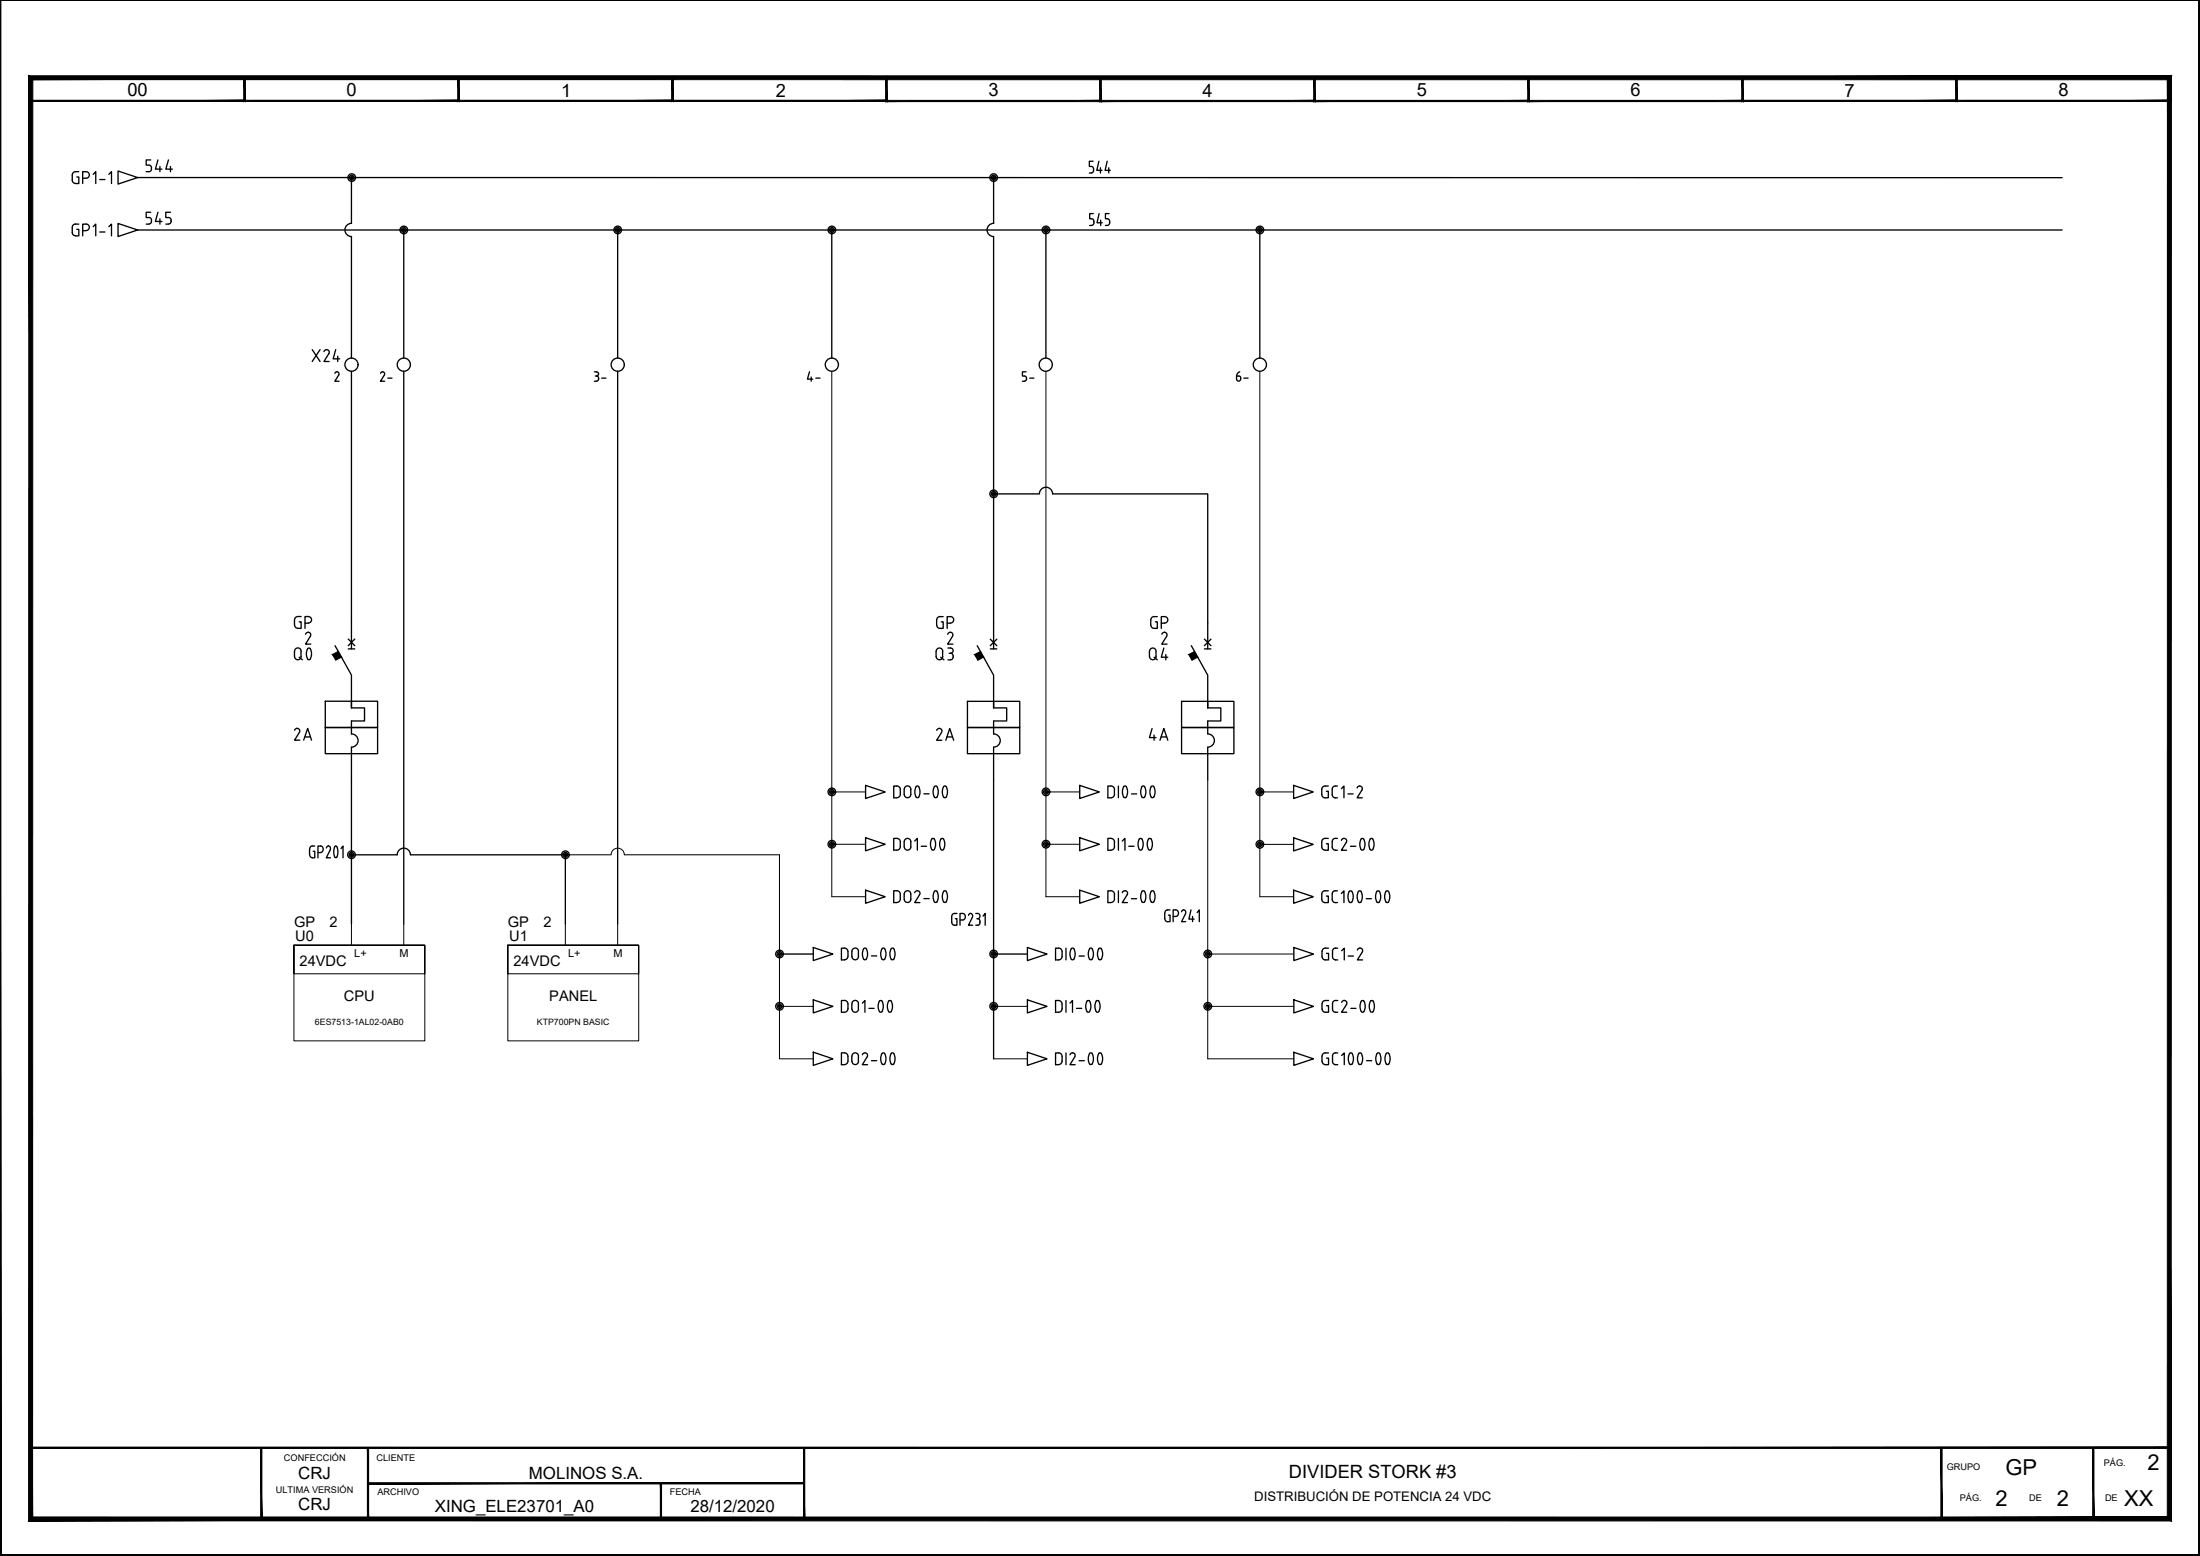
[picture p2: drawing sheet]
<svg xmlns="http://www.w3.org/2000/svg" width="420mm" height="297mm" viewBox="0 0 420 297" stroke-linecap="round" stroke-linejoin="round" font-family="sans-serif">
<g fill="#000" stroke="#000" stroke-width=".19">
<path d="M0 .1h419.9zM0 .1h419.9z"/>
<path d="M5.7 19.4h41.1l-.2-.3zM5.9 19.1h40.7l-40.9 .3zM5.7 14.7v4.7l.2-.3zM5.7 14.7l.2 .3v4.1zM5.7 14.7l.2 .3 40.9-.3zM5.9 15l40.9-.3-.2 .3zM46.8 14.7l-.2 .3 .2 4.4zM46.6 15l.2 4.4-.2-.3z"/>
<path d="M46.6 19.4h41.1l-.2-.3zM46.6 19.4l.2-.3h40.7zM46.6 14.7v4.7l.2-.3zM46.6 14.7l.2 .3v4.1zM46.6 14.7l.2 .3 40.9-.3zM46.8 15l40.9-.3-.2 .3zM87.7 14.7l-.2 .3 .2 4.4zM87.5 15l.2 4.4-.2-.3z"/>
<path d="M87.5 19.4h41.1l-.2-.3zM87.7 19.1h40.7l-40.9 .3zM87.5 14.7v4.7l.2-.3zM87.5 14.7l.2 .3v4.1zM87.5 14.7l.2 .3 40.9-.3zM87.7 15l40.9-.3-.2 .3zM128.6 14.7l-.2 .3 .2 4.4zM128.4 15l.2 4.4-.2-.3z"/>
<path d="M128.3 19.4h41.1l-.2-.3zM128.5 19.1h40.7l-40.9 .3zM128.3 14.7v4.7l.2-.3zM128.3 14.7l.2 .3v4.1zM128.3 14.7l.2 .3 40.9-.3zM128.5 15l40.9-.3-.2 .3zM169.4 14.7l-.2 .3 .2 4.4zM169.2 15l.2 4.4-.2-.3z"/>
<path d="M169.2 19.4h41.1l-.2-.2zM169.2 19.4l.2-.2h40.7zM169.2 14.7v4.7l.2-.2zM169.2 14.7l.2 .3v4.2zM169.2 14.7l.2 .3 40.9-.3zM169.4 15l40.9-.3-.2 .3zM210.3 14.7l-.2 .3 .2 4.4zM210.1 15l.2 4.4-.2-.2z"/>
<path d="M210 19.4h41.2l-.3-.2zM210.3 19.2h40.6l-40.9 .2zM210 14.7v4.7l.3-.2zM210 14.7l.3 .3v4.2zM210 14.7l.3 .3 40.9-.3zM210.3 15l40.9-.3-.3 .3zM251.2 14.7l-.3 .3 .3 4.4zM250.9 15l.3 4.4-.3-.2z"/>
<path d="M250.9 19.4h41.2l-.3-.2zM250.9 19.4l.3-.2h40.6zM250.9 14.7v4.7l.3-.2zM250.9 14.7l.3 .3v4.2zM250.9 14.7l.3 .3 40.9-.3zM251.2 15l40.9-.3-.3 .3zM292.1 14.7l-.3 .3 .3 4.4zM291.8 15l.3 4.4-.3-.2z"/>
<path d="M291.8 19.4h41.1l-.2-.2zM291.8 19.4l.2-.2h40.7zM291.8 14.7v4.7l.2-.2zM291.8 14.7l.2 .3v4.2zM291.8 14.7l.2 .3 40.9-.3zM292 15l40.9-.3-.2 .3zM332.9 14.7l-.2 .3 .2 4.4zM332.7 15l.2 4.4-.2-.2z"/>
<path d="M332.7 19.4h41.1l-.2-.3zM332.9 19.1h40.7l-40.9 .3zM332.7 14.7v4.7l.2-.3zM332.7 14.7l.2 .3v4.1zM332.7 14.7l.2 .3 40.9-.3zM332.9 15l40.9-.3-.2 .3zM373.8 14.7l-.2 .3 .2 4.4zM373.6 15l.2 4.4-.2-.3z"/>
<path d="M373.5 19.4h41.1l-.2-.3zM373.5 19.4l.2-.3h40.7zM373.5 14.7v4.7l.2-.3zM373.5 14.7l.2 .3v4.1zM373.5 14.7l.2 .3 40.9-.3zM373.7 15l40.9-.3-.2 .3zM414.6 14.7l-.2 .3 .2 4.4zM414.4 15l.2 4.4-.2-.3z"/>
<path d="M419.9 .1v296.7zM419.9 .1l.1 296.8zM419.9 .1l.1 296.8z"/>
<path d="M186.1 125l1.1-.6 .6 1zM186.1 125l.7 1.1 1-.7z"/>
<path d="M227 125l1.1-.6 .6 1zM227 125l.6 1.1 1.1-.7z"/>
<path d="M5.8 276.3v.2l408.5-.2zM5.8 276.5l408.5-.2v.2z"/>
<path d="M0 .1v296.9l.2-.2zM0 .1h.2v296.7z"/>
<path d="M5.5 290.3l408.4-.7h-407.7zM5.5 290.3l408.4-.7 .8 .8zM413.9 15.2v274.4l.8 .8zM413.9 15.2l.8-.7v275.9zM6.3 15.2h407.6l.8-.7zM5.5 14.5h409.2l-408.4 .7zM5.5 14.5l.7 275.1 .1-274.4zM5.5 14.5l.7 275.1-.7 .7z"/>
<path d="M49.8 276.4v13.6h.2zM49.8 276.4h.2v13.6z"/>
<path d="M70.2 276.4v13.6h.2zM70.2 276.4h.2v13.6z"/>
<path d="M70.3 283v.3l83.3-.3zM70.3 283.3l83.3-.3v.3z"/>
<path d="M126.1 283.2v6.8h.2zM126.1 283.2h.2v6.8z"/>
<path d="M153.5 276.4v13.7h.2zM153.5 276.4h.2v13.7z"/>
<path d="M370.7 276.4v13.6h.2zM370.7 276.4h.2v13.6z"/>
<path d="M399.7 276.4v13.6h.2zM399.7 276.4h.2v13.6z"/>
<path d="M.2 296.8l419.8 .1zM.2 296.8l419.8 .1-420 .1zM0 297h420v-.1zM0 297h420z"/>
</g>
<g fill="none" stroke="#000" stroke-width=".19">
<path d="M0 .1v296.9h420M158.9 70.9v100.3h6.4M199.7 70.9v100.3h6.5M240.6 70.9v100.3h6.5M158.9 151.2h6.4M199.7 151.2h6.5M230.7 148.9v53.2h16.4M240.6 151.2h6.5M67.1 176.4v4M77.1 176.4v4M108 163.2h8.7a1.26 1.26 0 0 1 1.3-1.3 1.26 1.26 0 0 1 1.2 1.3h29.7v38.9h6.4M108 176.4v4"/>
<path d="M118 176.4v4M158.9 161.2h6.4M199.7 161.2h6.5M240.6 161.2h6.5M56.1 180.4v5.5h25v-5.5h-25h25v18.3h-25zM97 180.4v5.5h25v-5.5h-25h25v18.3h-25zM148.9 192.1h6.4M189.8 192.1h6.4M230.7 192.1h16.4M230.7 182.1h16.4M189.8 202.1h6.4M5.8 276.4h44.1v13.6h-44.1z"/>
</g>
<g fill="none" stroke="#000" stroke-width=".25">
<path d="M13.8 34.4a.62 .62 0 0 0 .6 .6M13.8 33.4v1M14.7 33.8h.3v1.2h-.6M15 32.8h-.6a.62 .62 0 0 0-.6 .6M15.8 34h.6a.62 .62 0 0 0 .7-.6 .62 .62 0 0 0-.7-.6h-.6v2.2M17.8 33.3l.5-.5v2.2M19 34.3h1M20.8 33.3l.5-.5v2.2M22.5 32.6l3.8 1.3-3.8 1.2zM26.3 33.9h367.5M67.1 33.9v8.7a1.26 1.26 0 0 0-1.2 1.3 1.26 1.26 0 0 0 1.2 1.3v23.2M189.8 33.9v8.7"/>
<path d="M22.5 42.7l3.8 1.2-3.8 1.3zM26.3 43.9h367.5M77.1 43.9v24.5M118 43.9v24.5M158.9 43.9v24.5M189.8 45.2v78.7M189.8 42.6a1.26 1.26 0 0 0-1.3 1.3 1.26 1.26 0 0 0 1.3 1.3M199.7 43.9v24.5M240.6 43.9v24.5M64.7 71.6l-.8 1.2h.8M67.1 70.9v53M77.1 70.9v105.5"/>
<path d="M118 70.9v105.5M189.8 94.3h8.7M198.5 94.3a1.26 1.26 0 0 1 1.3-1.3 1.26 1.26 0 0 1 1.2 1.3M201 94.3h29.7v29.6M62.1 138.9h10v5h-10zM62.1 133.9h10v5h-10zM64 123.3l3.1 5.6v6.2M66.5 122l1.3 1.3M66.5 123.9h1.3M67.1 135.1h2.5v2.5h-2.5v2.5a1.26 1.26 0 0 1 1.3 1.3 1.26 1.26 0 0 1-1.3 1.2v33.8M67.1 133.9v1.2M67.8 122l-1.3 1.3"/>
<path d="M184.8 138.9h10v5h-10zM184.8 133.9h10v5h-10zM186.6 123.3l3.2 5.6v6.2M189.1 123.9h1.3M189.1 122l1.3 1.3M189.8 135.1h2.5v2.5h-2.5v2.5M189.8 133.9v1.2M190.4 122l-1.3 1.3M225.7 138.9h9.9v5h-9.9zM225.7 133.9h9.9v5h-9.9zM227.5 123.3l3.2 5.6v6.2M230 123.9h1.3"/>
<path d="M230 122l1.3 1.3M230.7 135.1h2.5v2.5h-2.5v2.5a1.26 1.26 0 0 1 1.2 1.3 1.26 1.26 0 0 1-1.2 1.2v6.3M230.7 133.9v1.2M231.3 122l-1.3 1.3M165.3 149.9l3.8 1.3-3.8 1.2zM165.3 159.9l3.8 1.3-3.8 1.2zM171.3 150.1h-.6v2.2h.6M171.3 150a.69 .69 0 0 1 .7 .7M171.9 150.7v.9M172 151.6a.69 .69 0 0 1-.7 .7M172.7 151.7v-1a.62 .62 0 0 1 .6-.7 .62 .62 0 0 1 .6 .7v1M172.7 151.7a.62 .62 0 0 0 .6 .6 .62 .62 0 0 0 .6-.6"/>
<path d="M175 150.2l.2-.2a1.51 1.51 0 0 1 0 2.3l-.2-.1a2.11 2.11 0 0 1 0-2zM176.4 151.5h1M178.5 150.2l.2-.2a1.51 1.51 0 0 1 0 2.3l-.2-.1a2.11 2.11 0 0 1 0-2zM180.2 150.2l.3-.2a1.51 1.51 0 0 1 0 2.3l-.3-.1a2.11 2.11 0 0 1 0-2zM189.8 142.6v59.5M189.8 140.1a1.26 1.26 0 0 1 1.2 1.3 1.26 1.26 0 0 1-1.2 1.2M206.2 149.9l3.8 1.3-3.8 1.2zM206.2 159.9l3.8 1.3-3.8 1.2zM212.2 150.1h-.6v2.2h.6M212.2 150a.69 .69 0 0 1 .7 .7l-.1 .9M212.9 151.6a.69 .69 0 0 1-.7 .7M213.6 150.1v2.2"/>
<path d="M214.6 150.2l.3-.2a1.51 1.51 0 0 1 0 2.3l-.3-.1a2.11 2.11 0 0 1 0-2zM216.1 151.6h1M218.1 150.2l.2-.2a1.51 1.51 0 0 1 0 2.3l-.2-.1a2.11 2.11 0 0 1 0-2zM219.9 150.2l.2-.2a1.51 1.51 0 0 1 0 2.3l-.2-.1a2.11 2.11 0 0 1 0-2zM247.1 149.9l3.7 1.3-3.7 1.2zM247.1 159.9l3.7 1.3-3.7 1.2zM59.1 162.1v1M59.1 163.1l.1 .3 .4 .3M59.6 161.5h.5M59.6 161.5l-.4 .3-.1 .3M59.8 162.5h.3v1.3h-.5M60.7 162.8h.5"/>
<path d="M61.2 161.5h-.5v2.3M61.2 161.5a.64 .64 0 0 1 .5 .6 .64 .64 0 0 1-.5 .6M62.3 161.9a.43 .43 0 0 1 .7-.3 .43 .43 0 0 1 .1 .6M63.1 162.3l-.8 1.5h.8M64 161.5h.1a1.72 1.72 0 0 1 0 2.2 1.94 1.94 0 0 1-.1-2.2zM65.1 162l.4-.5v2.3M67.1 163.2h8.8a1.26 1.26 0 0 1 1.2-1.3 1.26 1.26 0 0 1 1.3 1.3h29.6v13.2M165.3 169.9l3.8 1.3-3.8 1.2zM171.9 160.7v.9M171.9 170.7v.9M172 160.7a.69 .69 0 0 0-.7-.7h-.6v2.3h.6a.69 .69 0 0 0 .7-.7M172 171.6a.69 .69 0 0 1-.7 .7"/>
<path d="M172 170.7a.69 .69 0 0 0-.7-.7h-.6v2.3h.6M172.7 170.7v1M172.7 170.7a.62 .62 0 0 1 .6-.7 .62 .62 0 0 1 .6 .7M172.7 171.7a.62 .62 0 0 0 .6 .6 .62 .62 0 0 0 .6-.6M172.9 160.2a.62 .62 0 0 1 .7-.1 .62 .62 0 0 1 .3 .6v1a.64 .64 0 0 1-.6 .6 .64 .64 0 0 1-.6-.6v-1zM173.9 170.7v1M174.7 160.6l.5-.6v2.3M175.2 170l-.5 .4M175.2 170l.3 .2 .2 .4-1 1.7h1M175.9 161.6h1M176.4 171.5h1M177.9 162.2l.3 .1 .2-.1"/>
<path d="M177.9 162.2a1.9 1.9 0 0 1 .2-2.1l.3 .1a2.08 2.08 0 0 1 0 2M178.5 170.2l.2-.2a1.51 1.51 0 0 1 0 2.3l-.2-.1a2.11 2.11 0 0 1 0-2zM179.7 162.2l.2 .1 .3-.1M179.7 162.2a1.9 1.9 0 0 1 .1-2.1l.4 .1a2.08 2.08 0 0 1 0 2M180.2 170.2l.3-.2a1.51 1.51 0 0 1 0 2.3l-.3-.1a2.11 2.11 0 0 1 0-2zM181.8 175v1.3l.4 .3h.6v-1.2h-.3M182.8 174.4l-.8 .1-.2 .5M183.3 175.6h.6a.64 .64 0 0 0 .5-.6 .64 .64 0 0 0-.5-.6h-.6v2.2M185 174.7a.43 .43 0 0 1 .6-.3 .43 .43 0 0 1 .1 .7l-.7 1.5h.8M186.4 174.4h.4M186.4 176.6h.4M186.6 175.4h.2"/>
<path d="M186.8 174.4a.51 .51 0 0 1 .4 .5 .51 .51 0 0 1-.4 .5 .68 .68 0 0 1 .4 .6 .68 .68 0 0 1-.4 .6M187.7 174.9l.5-.5v2.2M206.2 169.9l3.8 1.3-3.8 1.2zM212.2 160h-.6v2.3h.6M212.2 170.1h-.6v2.2h.6M212.2 160a.65 .65 0 0 1 .6 .7l.1 .9a.69 .69 0 0 1-.7 .7M212.2 170a.65 .65 0 0 1 .6 .7l.1 .9a.69 .69 0 0 1-.7 .7M213.6 160v2.3M213.6 170.1v2.2M214.3 170.4a.51 .51 0 0 1 .7-.3 .51 .51 0 0 1 .3 .7M214.3 160.6l.5-.6v2.3M215.3 170.8l-1 1.5h1"/>
<path d="M215.6 161.6h1M216.1 171.6h1M217.6 162.2l.2 .1 .3-.1M217.6 162.2a1.9 1.9 0 0 1 .1-2.1l.4 .1a2.08 2.08 0 0 1 0 2M218.1 170.2l.2-.2a1.51 1.51 0 0 1 0 2.3l-.2-.1a2.11 2.11 0 0 1 0-2zM219.3 162.2l.3 .1 .2-.1M219.3 162.2a1.9 1.9 0 0 1 .2-2.1l.3 .1a2.08 2.08 0 0 1 0 2M219.9 170.2l.2-.2a1.51 1.51 0 0 1 0 2.3l-.2-.1a2.11 2.11 0 0 1 0-2zM223.5 173.7l-.8 .1a1.77 1.77 0 0 0 0 2.1h.8v-1.2h-.4M224 174.9h.6a.64 .64 0 0 0 .5-.6 .64 .64 0 0 0-.5-.6h-.6v2.2M225.7 174.1a.44 .44 0 0 1 .6-.3 .44 .44 0 0 1 .1 .7l-.7 1.4h.7M227.5 173.7l-.4 1.8h.9"/>
<path d="M227.8 174.9v1M228.6 174.2l.4-.5v2.2M247.1 169.9l3.7 1.3-3.7 1.2zM252.4 170.7v1a.62 .62 0 0 0 .6 .6h.7v-1.2h-.4M253 170.1h.7M253.1 170a.62 .62 0 0 0-.7 .7M253.3 161.1h.4v1.2h-.7M253.7 160h-.6a.62 .62 0 0 0-.7 .7v1a.62 .62 0 0 0 .7 .6M254.4 161.7l.1 .3 .5 .3M255 162.3h.4M255 170.1h.4M255 170l-.3 .1-.3 .5v1.1l.3 .5 .7 .1"/>
<path d="M255.4 160l-.7 .1-.2 .2-.1 1.4M256.2 160.4a.51 .51 0 0 1 .7-.3 .51 .51 0 0 1 .2 .7l-.9 1.5h1M256.2 170.6l.5-.5v2.2M257.9 161.6h1M258.2 170.2l-.4-.1a1.63 1.63 0 0 0 .1 2.2l.3-.1M258.2 170.2a2.11 2.11 0 0 1 0 2M259.4 170.2l.3-.1 .2 .1a1.94 1.94 0 0 1-.1 2.1h-.1a1.55 1.55 0 0 1-.3-2.1zM259.9 160.2l.3-.2a1.51 1.51 0 0 1 0 2.3l-.3-.1a2.11 2.11 0 0 1 0-2zM260.9 171.6h1M261.7 160.2l.2-.2a1.51 1.51 0 0 1 0 2.3l-.2-.1a2.11 2.11 0 0 1 0-2zM263 170.2l.2-.1 .2 .1a1.94 1.94 0 0 1-.1 2.1h-.1a1.55 1.55 0 0 1-.2-2.1zM264.7 170.2l.2-.1 .3 .1a1.94 1.94 0 0 1-.1 2.1h-.2a1.55 1.55 0 0 1-.2-2.1z"/>
<path d="M148.9 182.1h6.4M155.3 180.9l3.8 1.2-3.8 1.3zM155.3 190.9l3.8 1.2-3.8 1.3zM160.7 181h.6a.69 .69 0 0 1 .6 .7v.8a.69 .69 0 0 1-.6 .7h-.6zM160.7 191h.6a.69 .69 0 0 1 .6 .7v.8a.69 .69 0 0 1-.6 .7h-.6zM162.7 181.6v1M162.7 191.6v1M162.7 181.6a.62 .62 0 0 1 .6-.6 .62 .62 0 0 1 .7 .6l-.1 1M162.7 182.6a.62 .62 0 0 0 .6 .6 .62 .62 0 0 0 .7-.6M162.7 191.6a.62 .62 0 0 1 .6-.6 .62 .62 0 0 1 .7 .6l-.1 1a.61 .61 0 0 1-.6 .6 .61 .61 0 0 1-.6-.6M164.7 191.5l.5-.5v2.2M164.9 181.1l.3-.1a1.51 1.51 0 0 1 0 2.2l-.3-.1a2.11 2.11 0 0 1 0-2z"/>
<path d="M165.9 192.5h1M166.4 182.5h1M168 193.1l.2 .1 .2-.1M168 193.1a1.9 1.9 0 0 1 .1-2.1l.3 .1a2.08 2.08 0 0 1 0 2M168.4 181.1l.3-.1a1.51 1.51 0 0 1 0 2.2h-.1a1.84 1.84 0 0 1-.2-2.1zM169.7 193.1l.3 .1 .2-.1M169.7 193.1a1.9 1.9 0 0 1 .1-2.1l.4 .1a2.08 2.08 0 0 1 0 2M170.2 181.1l.2-.1a1.51 1.51 0 0 1 0 2.2l-.2-.1a2.11 2.11 0 0 1 0-2zM189.8 182.1h6.4M196.2 180.9l3.8 1.2-3.8 1.3zM196.2 190.9l3.8 1.2-3.8 1.3zM201.6 181h.6a.69 .69 0 0 1 .6 .7v.9a.69 .69 0 0 1-.6 .6h-.6z"/>
<path d="M201.6 191h.6a.69 .69 0 0 1 .6 .7v.8a.69 .69 0 0 1-.6 .7h-.6zM203.6 181v2.2M203.6 191v2.2M204.3 191.5l.5-.5v2.2M204.6 181.1l.2-.1a1.51 1.51 0 0 1 0 2.2l-.2-.1a2.11 2.11 0 0 1 0-2zM205.6 192.5h1M206.1 182.5h1M207.6 193.1l.2 .1 .3-.1M207.6 193.1a1.9 1.9 0 0 1 .1-2.1l.4 .1a2.08 2.08 0 0 1 0 2M208.1 181.1l.2-.1a1.51 1.51 0 0 1 0 2.2l-.2-.1a2.11 2.11 0 0 1 0-2zM209.4 193.1l.2 .1 .2-.1M209.4 193.1a1.9 1.9 0 0 1 .1-2.1l.3 .1a2.08 2.08 0 0 1 0 2"/>
<path d="M209.8 181.1l.3-.1a1.51 1.51 0 0 1 0 2.2l-.3-.1a2.11 2.11 0 0 1 0-2zM247.1 180.9l3.7 1.2-3.7 1.3zM247.1 190.9l3.7 1.2-3.7 1.3zM252.5 191.6v1a.62 .62 0 0 0 .6 .6M253.1 191h.6M253.1 191a.62 .62 0 0 0-.6 .6M253.3 192h.4v1.2h-.6M255.5 191l-.7 .1-.3 .5 .1 1.4 .2 .2h.7M256.2 191.4a.51 .51 0 0 1 .7-.4 .51 .51 0 0 1 .3 .8l-1 1.4h1M258 192.5h1M260 193.1l.2 .1 .3-.1M260 193.1a1.9 1.9 0 0 1 .1-2.1l.4 .1a2.08 2.08 0 0 1 0 2"/>
<path d="M261.7 193.1l.3 .1 .2-.1M261.7 193.1a1.9 1.9 0 0 1 .2-2.1l.3 .1a2.08 2.08 0 0 1 0 2M155.3 200.9l3.8 1.2-3.8 1.3zM160.7 201h.6a.69 .69 0 0 1 .6 .7v.8a.69 .69 0 0 1-.6 .7h-.6zM162.7 201.6v1M162.7 201.6a.62 .62 0 0 1 .6-.6 .62 .62 0 0 1 .7 .6l-.1 1M162.7 202.6a.62 .62 0 0 0 .6 .6 .62 .62 0 0 0 .7-.6M164.7 201.4a.5 .5 0 0 1 .7-.4 .5 .5 0 0 1 .2 .7l-.9 1.5h1M166.4 202.5h1M168.4 201.1l.3-.1a1.51 1.51 0 0 1 0 2.2h-.1a1.84 1.84 0 0 1-.2-2.1zM170.2 201.1l.2-.1a1.51 1.51 0 0 1 0 2.2l-.2-.1a2.11 2.11 0 0 1 0-2zM196.2 200.9l3.8 1.2-3.8 1.3z"/>
<path d="M201.6 201h.6a.69 .69 0 0 1 .6 .7v.8a.69 .69 0 0 1-.6 .7h-.6zM203.6 201v2.2M204.3 201.4a.5 .5 0 0 1 .7-.4 .5 .5 0 0 1 .3 .7M205.3 201.8l-1 1.4h1M206.1 202.5h1M208.1 201.1l.2-.1a1.51 1.51 0 0 1 0 2.2l-.2-.1a2.11 2.11 0 0 1 0-2zM209.8 201.1l.3-.1a1.51 1.51 0 0 1 0 2.2l-.3-.1a2.11 2.11 0 0 1 0-2zM247.1 200.9l3.7 1.2-3.7 1.3zM252.5 202.6a.62 .62 0 0 0 .6 .6M253.1 201h.6M253.1 201a.62 .62 0 0 0-.6 .6v1M253.3 202h.4v1.2h-.6"/>
<path d="M255.5 201l-.7 .1-.3 .5 .1 1.4 .2 .2h.7M256.2 201.5l.5-.5v2.2M257.7 201.1l.3-.1a1.51 1.51 0 0 1 0 2.2l-.3-.1a2.11 2.11 0 0 1 0-2zM259.5 201.1l.2-.1a1.51 1.51 0 0 1 0 2.2l-.2-.1a2.11 2.11 0 0 1 0-2zM261 202.5h1M263 201.1l.2-.1a1.51 1.51 0 0 1 0 2.2l-.2-.1a2.11 2.11 0 0 1 0-2zM264.8 201.1l.2-.1a1.51 1.51 0 0 1 0 2.2l-.2-.1a2.11 2.11 0 0 1 0-2z"/>
<circle cx="67.2" cy="33.9" r=".73"/>
<circle cx="67.2" cy="33.9" r=".46"/>
<circle cx="67.2" cy="33.9" r=".22"/>
<circle cx="189.8" cy="33.9" r=".73"/>
<circle cx="189.8" cy="33.9" r=".46"/>
<circle cx="189.8" cy="33.9" r=".22"/>
<circle cx="77.1" cy="43.9" r=".73"/>
<circle cx="77.1" cy="43.9" r=".46"/>
<circle cx="77.1" cy="43.9" r=".22"/>
<circle cx="118" cy="43.9" r=".73"/>
<circle cx="118" cy="43.9" r=".46"/>
<circle cx="118" cy="43.9" r=".22"/>
<circle cx="158.9" cy="43.9" r=".73"/>
<circle cx="158.9" cy="43.9" r=".46"/>
<circle cx="158.9" cy="43.9" r=".22"/>
<circle cx="199.8" cy="43.9" r=".73"/>
<circle cx="199.8" cy="43.9" r=".46"/>
<circle cx="199.8" cy="43.9" r=".22"/>
<circle cx="240.6" cy="43.9" r=".73"/>
<circle cx="240.6" cy="43.9" r=".46"/>
<circle cx="240.6" cy="43.9" r=".22"/>
<circle cx="67.1" cy="69.6" r="1.26"/>
<circle cx="77.1" cy="69.6" r="1.26"/>
<circle cx="118" cy="69.6" r="1.26"/>
<circle cx="158.9" cy="69.6" r="1.26"/>
<circle cx="199.7" cy="69.6" r="1.26"/>
<circle cx="240.6" cy="69.6" r="1.26"/>
<circle cx="189.8" cy="94.3" r=".73"/>
<circle cx="189.8" cy="94.3" r=".46"/>
<circle cx="189.8" cy="94.3" r=".22"/>
<circle cx="158.9" cy="151.2" r=".73"/>
<circle cx="158.9" cy="151.2" r=".46"/>
<circle cx="158.9" cy="151.2" r=".22"/>
<circle cx="199.8" cy="151.2" r=".73"/>
<circle cx="199.8" cy="151.2" r=".46"/>
<circle cx="199.8" cy="151.2" r=".22"/>
<circle cx="240.6" cy="151.2" r=".73"/>
<circle cx="240.6" cy="151.2" r=".46"/>
<circle cx="240.6" cy="151.2" r=".22"/>
<circle cx="67.1" cy="163.2" r=".73"/>
<circle cx="67.1" cy="163.2" r=".46"/>
<circle cx="67.1" cy="163.2" r=".22"/>
<circle cx="108" cy="163.2" r=".73"/>
<circle cx="108" cy="163.2" r=".46"/>
<circle cx="108" cy="163.2" r=".22"/>
<circle cx="158.9" cy="161.2" r=".73"/>
<circle cx="158.9" cy="161.2" r=".46"/>
<circle cx="158.9" cy="161.2" r=".22"/>
<circle cx="199.8" cy="161.2" r=".73"/>
<circle cx="199.8" cy="161.2" r=".46"/>
<circle cx="199.8" cy="161.2" r=".22"/>
<circle cx="240.6" cy="161.2" r=".73"/>
<circle cx="240.6" cy="161.2" r=".46"/>
<circle cx="240.6" cy="161.2" r=".22"/>
<circle cx="148.9" cy="182.1" r=".73"/>
<circle cx="148.9" cy="192.1" r=".73"/>
<circle cx="148.9" cy="192.1" r=".46"/>
<circle cx="148.9" cy="182.1" r=".46"/>
<circle cx="148.9" cy="192.1" r=".22"/>
<circle cx="148.9" cy="182.1" r=".22"/>
<circle cx="189.8" cy="192.1" r=".73"/>
<circle cx="189.8" cy="182.1" r=".73"/>
<circle cx="189.8" cy="192.1" r=".46"/>
<circle cx="189.8" cy="182.1" r=".46"/>
<circle cx="189.8" cy="182.1" r=".22"/>
<circle cx="189.8" cy="192.1" r=".22"/>
<circle cx="230.7" cy="182.1" r=".73"/>
<circle cx="230.7" cy="192.1" r=".73"/>
<circle cx="230.7" cy="182.1" r=".46"/>
<circle cx="230.7" cy="192.1" r=".46"/>
<circle cx="230.7" cy="182.1" r=".22"/>
<circle cx="230.7" cy="192.1" r=".22"/>
</g>
<text font-size="7.9" x="54" y="128.1">Q0</text>
<g font-size="5.7">
<text x="26.8" y="44.1">545</text>
<text x="55" y="121.4">GP</text>
<text x="177.8" y="121.4">GP</text>
<text x="218.4" y="121.4">GP</text>
<text x="177.4" y="127.4">Q3</text>
<text x="218.4" y="127.4">Q4</text>
</g>
<g font-size="5.3">
<text x="26.8" y="33.9">544</text>
<text x="206.7" y="34.2">544</text>
<text x="12.7" y="46.2">GP1-1</text>
<text x="206.7" y="44.1">545</text>
<text x="58.6" y="70.2">X24</text>
<text x="55" y="142.5">2A</text>
<text x="177.8" y="142.5">2A</text>
<text x="218.4" y="142.5">4A</text>
<text x="251.2" y="153.5">GC1-2</text>
<text x="251.2" y="184.5">GC1-2</text>
</g>
<g font-size="4.9">
<text x="71.3" y="74.1">2-</text>
<text x="112.2" y="74.1">3-</text>
<text x="153.1" y="74.1">4-</text>
<text x="194" y="74.1">5-</text>
<text x="234.9" y="74.1">6-</text>
</g>
<g font-size="4.2">
<text x="383" y="281.6">GP</text>
<text x="410.1" y="280.7">2</text>
<text x="381.1" y="287.5">2</text>
<text x="392.8" y="287.5">2</text>
<text x="405.7" y="287.5">XX</text>
</g>
<g font-size="3.5">
<text x="24.3" y="18.4">00</text>
<text x="66.2" y="18.4">0</text>
<text x="107.2" y="18.4">1</text>
<text x="148.2" y="18.4">2</text>
<text x="188.8" y="18.4">3</text>
<text x="229.7" y="18.4">4</text>
<text x="270.6" y="18.4">5</text>
<text x="311.4" y="18.4">6</text>
<text x="352.3" y="18.4">7</text>
<text x="393.1" y="18.4">8</text>
<text x="246.2" y="282.1">DIVIDER STORK #3</text>
</g>
<g font-size="3.2">
<text x="57" y="282.3">CRJ</text>
<text x="101" y="282.3">MOLINOS S.A.</text>
<text x="57" y="288.3">CRJ</text>
<text x="83" y="288.6">XING_ELE23701_A0</text>
<text x="131.8" y="288.6">28/12/2020</text>
</g>
<g font-size="2.8">
<text x="56.2" y="177">GP</text>
<text x="56.4" y="179.6">U0</text>
<text x="62.9" y="177">2</text>
<text x="97" y="177">GP</text>
<text x="97.2" y="179.6">U1</text>
<text x="103.8" y="177">2</text>
<text x="57.2" y="184.4">24VDC</text>
<text x="98.1" y="184.4">24VDC</text>
<text x="65.7" y="191.1">CPU</text>
<text x="104.9" y="191.1">PANEL</text>
</g>
<text font-size="2.5" x="239.5" y="286.6">DISTRIBUCIÓN DE POTENCIA 24 VDC</text>
<g font-size="2.1">
<text x="67.7" y="182.7">L+</text>
<text x="76.3" y="182.7">M</text>
<text x="108.5" y="182.7">L+</text>
<text x="117.1" y="182.7">M</text>
</g>
<g font-size="1.8">
<text x="54.2" y="279">CONFECCIÓN</text>
<text x="71.9" y="279">CLIENTE</text>
<text x="371.8" y="280.6">GRUPO</text>
<text x="401.8" y="279.8">PÁG.</text>
<text x="52.7" y="285">ULTIMA VERSIÓN</text>
<text x="72.1" y="285.3">ARCHIVO</text>
<text x="127.9" y="285.3">FECHA</text>
<text x="374.3" y="286.6">PÁG.</text>
<text x="387.5" y="286.6">DE</text>
<text x="402" y="286.6">DE</text>
</g>
<g font-size="1.7">
<text x="60.2" y="195.8">6ES7513-1AL02-0AB0</text>
<text x="102.5" y="195.8">KTP700PN BASIC</text>
</g>
</svg>
